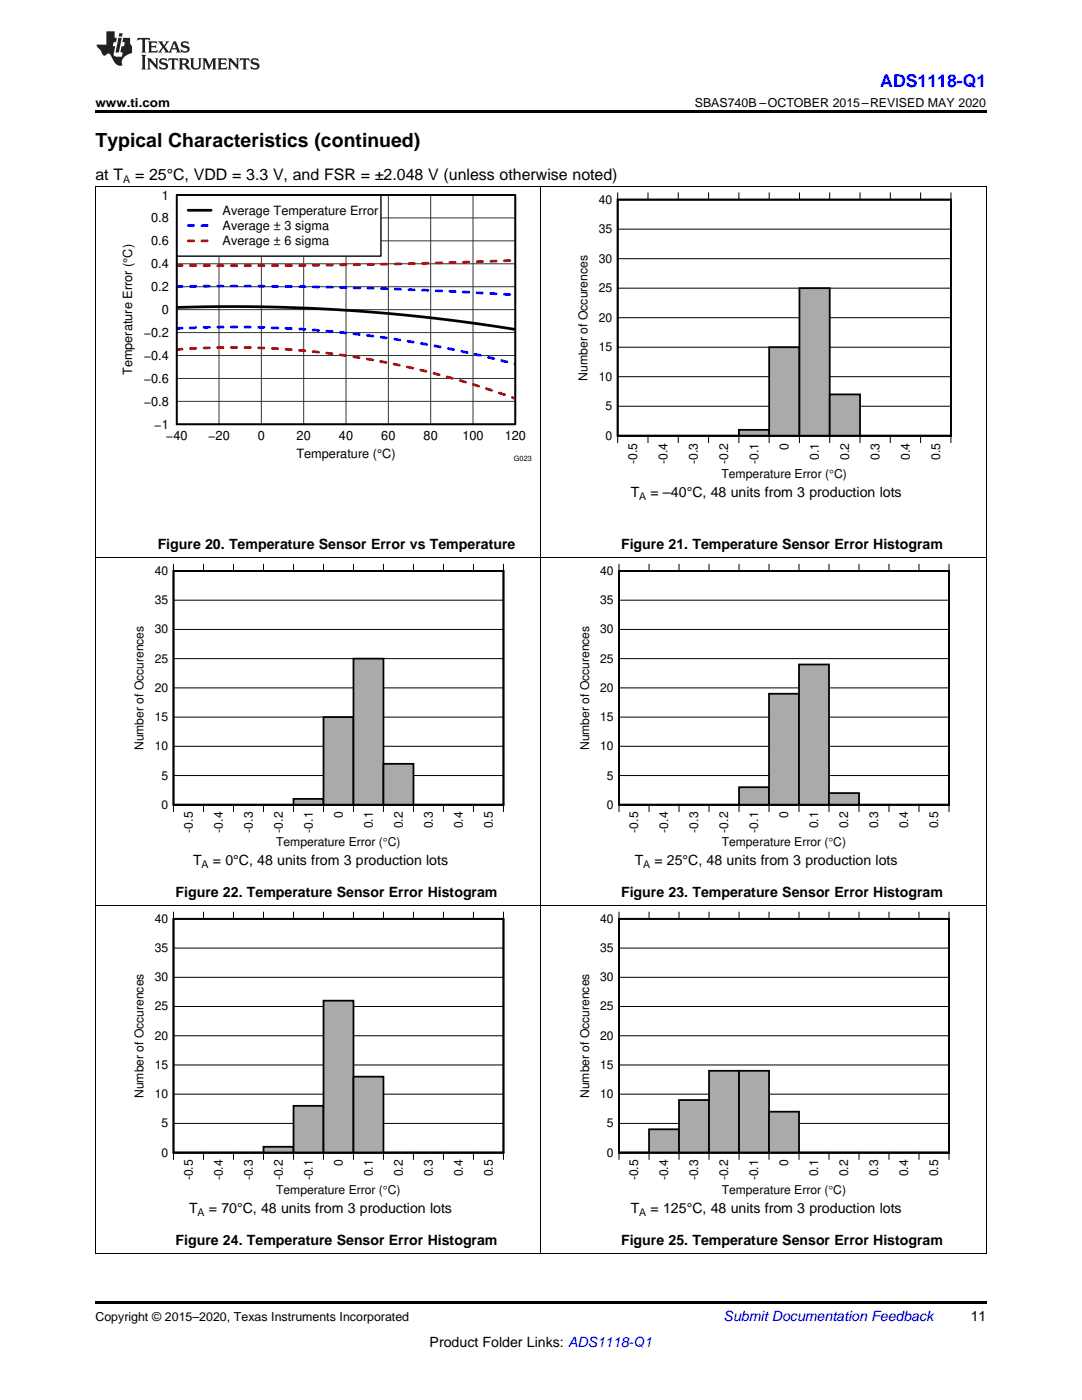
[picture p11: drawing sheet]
<svg xmlns="http://www.w3.org/2000/svg" width="216mm" height="279mm" viewBox="0 0 216 279" stroke-linecap="round" stroke-linejoin="round" font-family="sans-serif">
<path d="M19 259.7h177.8v.5h-177.8z" fill="#000"/>
<path d="M19.1 180.8v69.5M107.9 180.8v69.5M196.8 180.8v69.5M19 250.2h177.8" fill="none" stroke="#000" stroke-width=".2"/>
<path d="M26.3 181.9h74.4v57.1h-74.4z" fill-rule="evenodd" fill="#fff"/>
<path d="M34.6 183.4h65.9v46.6h-65.9zM34.6 230h6zM40.6 230h6zM46.6 230h6z" fill="none" stroke="#000" stroke-width=".35"/>
<g fill="none" stroke="#000" stroke-width=".2">
<path d="M34.6 182v1.4h65.9v-1.4M34.6 195h65.9M34.6 189.2h65.9M40.6 182v1.4M46.6 182v1.4M52.6 182v1.4M58.6 182v1.4M64.5 182v1.4M70.5 182v1.4M76.5 182v1.4M82.5 182v1.4M88.5 182v1.4"/>
<path d="M94.5 182v1.4M34.6 218.4h65.9M34.6 212.5h65.9M34.6 206.7h65.9M34.6 200.9h65.9M34.6 231.5v-1.5h65.9v1.5M34.6 224.2h65.9M40.6 230v1.5M46.6 230v1.5M52.6 230v1.5M58.6 230v1.5M64.5 230v1.5"/>
<path d="M70.5 230v1.5M76.5 230v1.5M82.5 230v1.5M88.5 230v1.5M94.5 230v1.5"/>
</g>
<path d="M34.6 230h18" fill="none" stroke="#aaa" stroke-width=".2"/>
<path d="M52.6 228.9h6v1.1h-6z" fill-rule="evenodd" fill="#aaa"/>
<path d="M52.6 228.9h6v1.1h-6z" fill="none" stroke="#000" stroke-width=".35"/>
<path d="M58.6 220.7h6v9.3h-6z" fill-rule="evenodd" fill="#aaa"/>
<path d="M58.6 220.7h6v9.3h-6z" fill="none" stroke="#000" stroke-width=".35"/>
<path d="M64.5 199.7h6v30.3h-6z" fill-rule="evenodd" fill="#aaa"/>
<path d="M64.5 199.7h6v30.3h-6z" fill="none" stroke="#000" stroke-width=".35"/>
<path d="M70.5 214.9h6v15.1h-6z" fill-rule="evenodd" fill="#aaa"/>
<path d="M34.6 183.4h65.9v46.6h-65.9zM70.5 214.9h6v15.1h-6zM76.5 230h6zM82.5 230h6zM88.5 230h6zM94.5 230h6z" fill="none" stroke="#000" stroke-width=".35"/>
<path d="M76.5 230h24" fill="none" stroke="#aaa" stroke-width=".2"/>
<path d="M115.2 181.9h74.4v57.1h-74.4z" fill-rule="evenodd" fill="#fff"/>
<path d="M123.5 183.4h65.9v46.6h-65.9zM123.5 230h6z" fill="none" stroke="#000" stroke-width=".35"/>
<g fill="none" stroke="#000" stroke-width=".2">
<path d="M123.5 182v1.4h65.9v-1.4M123.5 195h65.9M123.5 189.2h65.9M129.5 182v1.4M135.5 182v1.4M141.5 182v1.4M147.5 182v1.4M153.4 182v1.4M159.4 182v1.4M165.4 182v1.4M171.4 182v1.4M177.4 182v1.4"/>
<path d="M183.4 182v1.4M123.5 218.4h65.9M123.5 212.5h65.9M123.5 206.7h65.9M123.5 200.9h65.9M123.5 231.5v-1.5h65.9v1.5M123.5 224.2h65.9M129.5 230v1.5M135.5 230v1.5M141.5 230v1.5M147.5 230v1.5M153.4 230v1.5"/>
<path d="M159.4 230v1.5M165.4 230v1.5M171.4 230v1.5M177.4 230v1.5M183.4 230v1.5"/>
</g>
<path d="M123.5 230h6" fill="none" stroke="#aaa" stroke-width=".2"/>
<path d="M129.5 225.4h6v4.6h-6z" fill-rule="evenodd" fill="#aaa"/>
<path d="M129.5 225.4h6v4.6h-6z" fill="none" stroke="#000" stroke-width=".35"/>
<path d="M135.5 219.5h6v10.5h-6z" fill-rule="evenodd" fill="#aaa"/>
<path d="M135.5 219.5h6v10.5h-6z" fill="none" stroke="#000" stroke-width=".35"/>
<path d="M141.5 213.7h6v16.3h-6z" fill-rule="evenodd" fill="#aaa"/>
<path d="M141.5 213.7h6v16.3h-6z" fill="none" stroke="#000" stroke-width=".35"/>
<path d="M147.5 213.7h6v16.3h-6z" fill-rule="evenodd" fill="#aaa"/>
<path d="M147.5 213.7h6v16.3h-6z" fill="none" stroke="#000" stroke-width=".35"/>
<path d="M153.4 221.9h6v8.1h-6z" fill-rule="evenodd" fill="#aaa"/>
<path d="M123.5 183.4h65.9v46.6h-65.9zM153.4 221.9h6v8.1h-6zM159.4 230h6zM165.4 230h6zM171.4 230h6zM177.4 230h6zM183.4 230h6z" fill="none" stroke="#000" stroke-width=".35"/>
<path d="M159.4 230h30" fill="none" stroke="#aaa" stroke-width=".2"/>
<path d="M19.1 111.4v69.4M107.9 111.4v69.4M196.8 111.4v69.4M19 180.8h177.8" fill="none" stroke="#000" stroke-width=".2"/>
<path d="M26.3 112.5h74.4v57h-74.4z" fill-rule="evenodd" fill="#fff"/>
<path d="M34.6 113.9h65.9v46.7h-65.9zM34.6 160.6h6zM40.6 160.6h6zM46.6 160.6h6zM52.6 160.6h6z" fill="none" stroke="#000" stroke-width=".35"/>
<g fill="none" stroke="#000" stroke-width=".2">
<path d="M34.6 112.5v1.4h65.9v-1.4M34.6 119.8h65.9M40.6 112.5v1.4M46.6 112.5v1.4M52.6 112.5v1.4M58.6 112.5v1.4M64.5 112.5v1.4M70.5 112.5v1.4M76.5 112.5v1.4M82.5 112.5v1.4M88.5 112.5v1.4M94.5 112.5v1.4"/>
<path d="M34.6 137.3h65.9M34.6 131.4h65.9M34.6 125.6h65.9M34.6 154.8h65.9M34.6 148.9h65.9M34.6 143.1h65.9M34.6 162v-1.4h65.9v1.4M40.6 160.6v1.4M46.6 160.6v1.4M52.6 160.6v1.4M58.6 160.6v1.4M64.5 160.6v1.4"/>
<path d="M70.5 160.6v1.4M76.5 160.6v1.4M82.5 160.6v1.4M88.5 160.6v1.4M94.5 160.6v1.4"/>
</g>
<path d="M34.6 160.6h24" fill="none" stroke="#aaa" stroke-width=".2"/>
<path d="M58.6 159.4h6v1.2h-6z" fill-rule="evenodd" fill="#aaa"/>
<path d="M58.6 159.4h6v1.2h-6z" fill="none" stroke="#000" stroke-width=".35"/>
<path d="M64.5 143.1h6v17.5h-6z" fill-rule="evenodd" fill="#aaa"/>
<path d="M64.5 143.1h6v17.5h-6z" fill="none" stroke="#000" stroke-width=".35"/>
<path d="M70.5 131.4h6v29.2h-6z" fill-rule="evenodd" fill="#aaa"/>
<path d="M70.5 131.4h6v29.2h-6z" fill="none" stroke="#000" stroke-width=".35"/>
<path d="M76.5 152.4h6v8.2h-6z" fill-rule="evenodd" fill="#aaa"/>
<path d="M34.6 113.9h65.9v46.7h-65.9zM76.5 152.4h6v8.2h-6zM82.5 160.6h6zM88.5 160.6h6zM94.5 160.6h6z" fill="none" stroke="#000" stroke-width=".35"/>
<path d="M82.5 160.6h18" fill="none" stroke="#aaa" stroke-width=".2"/>
<path d="M115.2 112.5h74.4v57h-74.4z" fill-rule="evenodd" fill="#fff"/>
<path d="M123.5 113.9h65.9v46.7h-65.9zM123.5 160.6h6zM129.5 160.6h6zM135.5 160.6h6zM141.5 160.6h6z" fill="none" stroke="#000" stroke-width=".35"/>
<g fill="none" stroke="#000" stroke-width=".2">
<path d="M123.5 112.5v1.4h65.9v-1.4M123.5 119.8h65.9M129.5 112.5v1.4M135.5 112.5v1.4M141.5 112.5v1.4M147.5 112.5v1.4M153.4 112.5v1.4M159.4 112.5v1.4M165.4 112.5v1.4M171.4 112.5v1.4M177.4 112.5v1.4M183.4 112.5v1.4"/>
<path d="M123.5 137.3h65.9M123.5 131.4h65.9M123.5 125.6h65.9M123.5 154.8h65.9M123.5 148.9h65.9M123.5 143.1h65.9M123.5 162v-1.4h65.9v1.4M129.5 160.6v1.4M135.5 160.6v1.4M141.5 160.6v1.4M147.5 160.6v1.4M153.4 160.6v1.4"/>
<path d="M159.4 160.6v1.4M165.4 160.6v1.4M171.4 160.6v1.4M177.4 160.6v1.4M183.4 160.6v1.4"/>
</g>
<path d="M123.5 160.6h24" fill="none" stroke="#aaa" stroke-width=".2"/>
<path d="M147.5 157.1h6v3.5h-6z" fill-rule="evenodd" fill="#aaa"/>
<path d="M147.5 157.1h6v3.5h-6z" fill="none" stroke="#000" stroke-width=".35"/>
<path d="M153.4 138.5h6v22.1h-6z" fill-rule="evenodd" fill="#aaa"/>
<path d="M153.4 138.5h6v22.1h-6z" fill="none" stroke="#000" stroke-width=".35"/>
<path d="M159.4 132.6h6v28h-6z" fill-rule="evenodd" fill="#aaa"/>
<path d="M159.4 132.6h6v28h-6z" fill="none" stroke="#000" stroke-width=".35"/>
<path d="M165.4 158.3h6v2.3h-6z" fill-rule="evenodd" fill="#aaa"/>
<path d="M123.5 113.9h65.9v46.7h-65.9zM165.4 158.3h6v2.3h-6zM171.4 160.6h6zM177.4 160.6h6zM183.4 160.6h6z" fill="none" stroke="#000" stroke-width=".35"/>
<path d="M171.4 160.6h18" fill="none" stroke="#aaa" stroke-width=".2"/>
<path d="M19.1 37.2v74.2M107.9 37.2v74.2M196.8 37.2v74.2M19 111.4h177.8" fill="none" stroke="#000" stroke-width=".2"/>
<path d="M114.8 38.4h75.2v57.6h-75.2z" fill-rule="evenodd" fill="#fff"/>
<path d="M123.2 39.8h66.5v47.2h-66.5zM123.2 87h6.1zM129.3 87h6zM135.3 87h6.1zM141.4 87h6z" fill="none" stroke="#000" stroke-width=".35"/>
<g fill="none" stroke="#000" stroke-width=".2">
<path d="M123.2 38.4v1.4h66.6l-.1-1.4M129.3 38.4v1.4M135.3 38.4v1.4M141.4 38.4v1.4M147.4 38.4v1.4M153.5 38.4v1.4M159.5 38.4v1.4M165.6 38.4v1.4M171.6 38.4v1.4M177.7 38.4v1.4M183.7 38.4v1.4M123.2 57.5h66.6"/>
<path d="M123.2 51.6h66.6M123.2 45.7h66.6M123.2 75.2h66.6M123.2 69.3h66.6M123.2 63.4h66.6M123.2 88.4v-1.4h66.6l-.1 1.4M123.2 81.1h66.6M129.3 87v1.4M135.3 87v1.4M141.4 87v1.4M147.4 87v1.4M153.5 87v1.4"/>
<path d="M159.5 87v1.4M165.6 87v1.4M171.6 87v1.4M177.7 87v1.4M183.7 87v1.4"/>
</g>
<path d="M123.2 87h24.2" fill="none" stroke="#aaa" stroke-width=".2"/>
<path d="M147.4 85.8h6.1v1.2h-6.1z" fill-rule="evenodd" fill="#aaa"/>
<path d="M147.4 85.8h6.1v1.2h-6.1z" fill="none" stroke="#000" stroke-width=".35"/>
<path d="M153.5 69.3h6v17.7h-6z" fill-rule="evenodd" fill="#aaa"/>
<path d="M153.5 69.3h6v17.7h-6z" fill="none" stroke="#000" stroke-width=".35"/>
<path d="M159.5 57.5h6.1v29.5h-6.1z" fill-rule="evenodd" fill="#aaa"/>
<path d="M159.5 57.5h6.1v29.5h-6.1z" fill="none" stroke="#000" stroke-width=".35"/>
<path d="M165.6 78.7h6v8.3h-6z" fill-rule="evenodd" fill="#aaa"/>
<path d="M123.2 39.8h66.5v47.2h-66.5zM165.6 78.7h6v8.3h-6zM171.6 87h6zM177.7 87h6zM183.7 87h6z" fill="none" stroke="#000" stroke-width=".35"/>
<path d="M171.6 87h18.2" fill="none" stroke="#aaa" stroke-width=".2"/>
<path d="M35.3 38.9h67.5v45.8h-67.5z" fill="none" stroke="#000" stroke-width=".27"/>
<g fill="none" stroke="#333" stroke-width=".2">
<path d="M35.3 38.9h67.5v45.8h-67.5zM43.7 38.9v45.8M52.2 38.9v45.8M60.6 38.9v45.8M69 38.9v45.8M77.5 38.9v45.8M85.9 38.9v45.8M94.4 38.9v45.8M35.3 57.2h67.5M35.3 52.6h67.5M35.3 48.1h67.5M35.3 43.5h67.5"/>
<path d="M35.3 75.5h67.5M35.3 71h67.5M35.3 66.4h67.5M35.3 61.8h67.5M35.3 80.1h67.5"/>
</g>
<path d="M35.3 61.4l8.8-.2 9.3 .1 16.5 .7 8.4 .6 8.5 .9 16.1 2.3" fill="none" stroke="#000" stroke-width=".55"/>
<path d="M35.3 57.2l16.4-.1 16.5 .3 18.2 .6 16.5 .9M35.3 65.5l8-.2h7.6l9.3 .4 7.6 .6 9.3 1.1 9.7 1.6 9.3 2 6.8 1.7" fill="none" stroke="#00f" stroke-width=".55" stroke-dasharray="1.1 1.6"/>
<path d="M35.3 53l33.7-.1 33.9-.9M35.3 69.8l8.4-.4h8l8.9 .6 8 .9 8.9 1.5 8.4 1.9 8.1 2.3 8.9 3" fill="none" stroke="#f00" stroke-width=".55" stroke-dasharray="1.1 1.6"/>
<path d="M35.3 38.9h40.7v12.2h-40.7z" fill="#fff"/>
<path d="M35.3 38.9h40.7v12.2h-40.7z" fill="none" stroke="#000" stroke-width=".27"/>
<path d="M37.5 42h4.6" fill="none" stroke="#000" stroke-width=".55"/>
<path d="M37.5 45h4.6" fill="none" stroke="#00f" stroke-width=".55" stroke-dasharray="1.1 1.6"/>
<path d="M37.5 48.1h4.6" fill="none" stroke="#f00" stroke-width=".55" stroke-dasharray="1.1 1.6"/>
<path d="M35.3 38.9h67.5v45.8h-67.5z" fill="none" stroke="#000" stroke-width=".36"/>
<path d="M19 37.2h177.8" fill="none" stroke="#000" stroke-width=".2"/>
<path d="M19 22h177.8v.5h-177.8z" fill="#000"/>
<g fill="#231f20">
<path d="M27.5 7.6l-.1 .5 .4-.2h.6v.1v2.1l-.2 .4h1l-.3-.4v-2.1l.1-.1h.5l.5 .2-.2-.5zM29.5 8.3l.2 .3v1.5l-.2 .4h1.8l.2-.6a1.04 1.04 0 0 1-1.3 .2v-.7h.6l.3 .2v-.6l-.3 .2h-.6v-.6l.8-.1 .4 .3-.2-.5zM31.5 8.3l.9 1.1-.9 1.1h.8l-.2-.2 .5-.7 .4 .7-.2 .2h1.5l-.1-.2 .1-.4h.9l.1 .4-.2 .2h1l-.3-.3-.7-1.9h-.5l-.9 2-.8-1 .9-1h-.8l.1 .3-.3 .5-.4-.6 .2-.2zM34.7 8.6l.4 1h-.7zM36.3 8.4a.63 .63 0 0 0-.2 .7 .63 .63 0 0 0 .6 .4l.6 .2 .1 .2a.75 .75 0 0 1-.7 .4 .75 .75 0 0 1-.6-.5l.1 .7 .1-.1a1.11 1.11 0 0 0 1.5-.6 1.13 1.13 0 0 0-1.2-.8l-.1-.4a1.04 1.04 0 0 1 1.2 .2l-.2-.5-.1 .1-.5-.2zM28.2 10.9l.2 .4v2.2l-.2 .4h1l-.3-.4v-2.2l.3-.4zM29.3 11.6l.3 .4v1.5l-.3 .4h.8l-.2-.4v-1.3l1.5 1.7v-1.9l.2-.4h-.7l.2 .4v.9l-1.1-1.3zM32 11.8a.62 .62 0 0 0-.2 .7 .62 .62 0 0 0 .6 .4l.6 .1 .1 .3a.76 .76 0 0 1-.7 .3 .76 .76 0 0 1-.6-.4l.1 .7 .1-.1a1.11 1.11 0 0 0 1.5-.6 1.13 1.13 0 0 0-1.2-.8l-.1-.4a1.04 1.04 0 0 1 1.2 .2l-.2-.6-.1 .1-.5-.1zM33.7 11.6l-.2 .6a.61 .61 0 0 1 .8-.3v1.6l-.2 .4h.9l-.2-.4v-1.6a.63 .63 0 0 1 .8 .3l-.2-.6zM35.6 11.6l.3 .4v1.5l-.3 .4h1l-.2-.2v-.8l.5 .2a.76 .76 0 0 0 1.2 .7l-1-1a.58 .58 0 0 0 .6-.5 .58 .58 0 0 0-.5-.6zM36.4 11.9h.1a.45 .45 0 0 1 .5 .1 .45 .45 0 0 1 .1 .5l-.7 .2zM37.9 11.6l.2 .2a2.17 2.17 0 0 0 .3 1.9 .99 .99 0 0 0 1.6-.6v-1.1l.2-.4h-.7l.2 .2a1.92 1.92 0 0 1-.2 1.8 .6 .6 0 0 1-.9-.5v-1.1l.2-.4zM40.4 11.6l.2 .4v1.5l-.2 .4h.7l-.2-.4v-1.4l.8 1.8 .8-1.8v1.4l-.2 .4h.9l-.2-.4v-1.5l.2-.4h-.8l-.6 1.5-.6-1.5zM43.4 11.6l.2 .4v1.5l-.2 .4h1.8l.2-.6a1.04 1.04 0 0 1-1.3 .1v-.6h.5l.4 .2v-.6l-.4 .2h-.5v-.7h.8l.3 .3-.1-.6zM45.5 11.6l.2 .4v1.5l-.2 .4h.7l-.2-.4v-1.3l1.5 1.7v-1.9l.2-.4h-.7l.2 .4v.9l-1.1-1.3zM47.9 11.6l-.1 .6a.61 .61 0 0 1 .8-.3v1.6l-.3 .4h1l-.3-.4 .1-1.6a.63 .63 0 0 1 .7 .3l-.1-.6zM50.2 11.8a.62 .62 0 0 0-.2 .7 .62 .62 0 0 0 .6 .4l.6 .1 .2 .3a.76 .76 0 0 1-.8 .3 .76 .76 0 0 1-.6-.4l.1 .7 .2-.1a1.11 1.11 0 0 0 1.5-.6 1.13 1.13 0 0 0-1.3-.8l-.1-.4a1.04 1.04 0 0 1 1.2 .2l-.1-.6-.2 .1-.5-.1z"/>
<path d="M21.2 6.3v2.6h-1.9l.1 .4 .7 .9a.91 .91 0 0 0 1 .8 .56 .56 0 0 1 .5-.3 .56 .56 0 0 1 .5 .3l.4 .8a1.53 1.53 0 0 0 1.9 1.2 1.54 1.54 0 0 1 1-2.1l.9-.3v-1.4a1.52 1.52 0 0 1-.3-1.6h-1.4l-.2 .8h.5l-.2 .8h-.4l-.2 1v.2l.4 .1-.2 .8a1.93 1.93 0 0 1-1.6-.3l.3-1.8h-.5l.2-.8h.4l.2-.8h-.4v-1.3zM23.6 7.6l-.6 2.9h.7l.6-2.9zM23.8 6.6l-.1 .7h.6l.2-.7z"/>
</g>
<text font-size="3.9" x="19" y="29.3">Typical Characteristics (continued)</text>
<text font-size="3.5" fill="#00f" x="175.6" y="17.3">ADS1118-Q1</text>
<g font-size="3.2">
<text x="19" y="36">at T</text>
<text x="27" y="36">= 25°C, VDD = 3.3 V, and FSR = ±2.048 V (unless otherwise noted)</text>
</g>
<g font-size="2.8">
<text x="125.9" y="99.2">T</text>
<text x="129.8" y="99.2">= –40°C, 48 units from 3 production lots</text>
<text x="31.5" y="109.6">Figure 20. Temperature Sensor Error vs Temperature</text>
<text x="123.9" y="109.5">Figure 21. Temperature Sensor Error Histogram</text>
<text x="38.5" y="172.7">T</text>
<text x="42.5" y="172.7">= 0°C, 48 units from 3 production lots</text>
<text x="126.6" y="172.7">T</text>
<text x="130.6" y="172.7">= 25°C, 48 units from 3 production lots</text>
<text x="35" y="179.1">Figure 22. Temperature Sensor Error Histogram</text>
<text x="123.9" y="179.1">Figure 23. Temperature Sensor Error Histogram</text>
<text x="37.7" y="242.1">T</text>
<text x="41.7" y="242.1">= 70°C, 48 units from 3 production lots</text>
<text x="125.9" y="242.1">T</text>
<text x="129.8" y="242.1">= 125°C, 48 units from 3 production lots</text>
<text x="35" y="248.5">Figure 24. Temperature Sensor Error Histogram</text>
<text x="123.9" y="248.5">Figure 25. Temperature Sensor Error Histogram</text>
<text x="193.7" y="263.6">11</text>
<text x="85.7" y="268.9">Product Folder Links: ADS1118-Q1</text>
</g>
<text font-size="2.8" fill="#0000c8" x="144.4" y="263.6">Submit Documentation Feedback</text>
<g font-size="2.5">
<text x="19" y="21.4">www.ti.com</text>
<text x="138.6" y="21.4">SBAS740B –OCTOBER 2015–REVISED MAY 2020</text>
<text x="32.3" y="39.8">1</text>
<text x="30.2" y="44.4">0.8</text>
<text x="44.4" y="42.9">Average Temperature Error</text>
<text x="44.4" y="45.9">Average ± 3 sigma</text>
<text x="30.2" y="53.6">0.4</text>
<text x="30.2" y="49">0.6</text>
<text x="44.4" y="49">Average ± 6 sigma</text>
<text x="30.2" y="58.1">0.2</text>
<text x="32.3" y="62.7">0</text>
<text x="28.7" y="71.9">−0.4</text>
<text x="28.7" y="67.3">−0.2</text>
<text x="26.4" y="74.9" transform="rotate(-90 26.4 74.9)">Temperature Error (°C)</text>
<text x="28.7" y="76.4">−0.6</text>
<text x="28.7" y="81">−0.8</text>
<text x="30.8" y="85.6">−1</text>
<text x="33.1" y="87.8">−40</text>
<text x="41.5" y="87.8">−20</text>
<text x="51.4" y="87.8">0</text>
<text x="59.2" y="87.8">20</text>
<text x="67.6" y="87.8">40</text>
<text x="76.1" y="87.8">60</text>
<text x="84.5" y="87.8">80</text>
<text x="92.3" y="87.8">100</text>
<text x="100.7" y="87.8">120</text>
<text x="59.1" y="91.5">Temperature (°C)</text>
<text x="19" y="263.6">Copyright © 2015–2020, Texas Instruments Incorporated</text>
</g>
<g font-size="2.4">
<text x="119.5" y="40.6">40</text>
<text x="119.5" y="46.5">35</text>
<text x="119.5" y="52.4">30</text>
<text x="119.5" y="58.3">25</text>
<text x="119.5" y="64.2">20</text>
<text x="119.5" y="70.1">15</text>
<text x="117.2" y="76" transform="rotate(-90 117.2 76)">Number of Occurences</text>
<text x="119.5" y="76">10</text>
<text x="120.8" y="81.9">5</text>
<text x="120.8" y="87.8">0</text>
<text x="157.4" y="89.7" transform="rotate(-90 157.4 89.7)">0</text>
<text x="127.1" y="92.6" transform="rotate(-90 127.1 92.6)">-0.5</text>
<text x="133.2" y="92.6" transform="rotate(-90 133.2 92.6)">-0.4</text>
<text x="139.2" y="92.6" transform="rotate(-90 139.2 92.6)">-0.3</text>
<text x="143.9" y="95.4">Temperature Error (qC)</text>
<text x="145.3" y="92.6" transform="rotate(-90 145.3 92.6)">-0.2</text>
<text x="151.3" y="92.6" transform="rotate(-90 151.3 92.6)">-0.1</text>
<text x="163.4" y="91.7" transform="rotate(-90 163.4 91.7)">0.1</text>
<text x="169.4" y="91.7" transform="rotate(-90 169.4 91.7)">0.2</text>
<text x="175.5" y="91.7" transform="rotate(-90 175.5 91.7)">0.3</text>
<text x="181.5" y="91.7" transform="rotate(-90 181.5 91.7)">0.4</text>
<text x="187.6" y="91.7" transform="rotate(-90 187.6 91.7)">0.5</text>
<text x="30.9" y="114.7">40</text>
<text x="119.8" y="114.7">40</text>
<text x="30.9" y="120.6">35</text>
<text x="119.8" y="120.6">35</text>
<text x="30.9" y="126.4">30</text>
<text x="119.8" y="126.4">30</text>
<text x="30.9" y="132.2">25</text>
<text x="119.8" y="132.2">25</text>
<text x="30.9" y="143.9">15</text>
<text x="30.9" y="138.1">20</text>
<text x="119.8" y="143.9">15</text>
<text x="119.8" y="138.1">20</text>
<text x="28.6" y="149.7" transform="rotate(-90 28.6 149.7)">Number of Occurences</text>
<text x="30.9" y="149.7">10</text>
<text x="117.5" y="149.7" transform="rotate(-90 117.5 149.7)">Number of Occurences</text>
<text x="119.8" y="149.7">10</text>
<text x="32.2" y="155.6">5</text>
<text x="121.1" y="155.6">5</text>
<text x="32.2" y="161.4">0</text>
<text x="121.1" y="161.4">0</text>
<text x="38.5" y="166.2" transform="rotate(-90 38.5 166.2)">-0.5</text>
<text x="44.4" y="166.2" transform="rotate(-90 44.4 166.2)">-0.4</text>
<text x="50.4" y="166.2" transform="rotate(-90 50.4 166.2)">-0.3</text>
<text x="56.4" y="166.2" transform="rotate(-90 56.4 166.2)">-0.2</text>
<text x="62.4" y="166.2" transform="rotate(-90 62.4 166.2)">-0.1</text>
<text x="68.4" y="163.3" transform="rotate(-90 68.4 163.3)">0</text>
<text x="74.4" y="165.3" transform="rotate(-90 74.4 165.3)">0.1</text>
<text x="80.4" y="165.3" transform="rotate(-90 80.4 165.3)">0.2</text>
<text x="86.3" y="165.3" transform="rotate(-90 86.3 165.3)">0.3</text>
<text x="92.3" y="165.3" transform="rotate(-90 92.3 165.3)">0.4</text>
<text x="98.3" y="165.3" transform="rotate(-90 98.3 165.3)">0.5</text>
<text x="127.4" y="166.2" transform="rotate(-90 127.4 166.2)">-0.5</text>
<text x="133.3" y="166.2" transform="rotate(-90 133.3 166.2)">-0.4</text>
<text x="139.3" y="166.2" transform="rotate(-90 139.3 166.2)">-0.3</text>
<text x="145.3" y="166.2" transform="rotate(-90 145.3 166.2)">-0.2</text>
<text x="151.3" y="166.2" transform="rotate(-90 151.3 166.2)">-0.1</text>
<text x="157.3" y="163.3" transform="rotate(-90 157.3 163.3)">0</text>
<text x="163.3" y="165.3" transform="rotate(-90 163.3 165.3)">0.1</text>
<text x="169.3" y="165.3" transform="rotate(-90 169.3 165.3)">0.2</text>
<text x="175.2" y="165.3" transform="rotate(-90 175.2 165.3)">0.3</text>
<text x="181.2" y="165.3" transform="rotate(-90 181.2 165.3)">0.4</text>
<text x="187.2" y="165.3" transform="rotate(-90 187.2 165.3)">0.5</text>
<text x="55.1" y="168.9">Temperature Error (qC)</text>
<text x="144" y="168.9">Temperature Error (qC)</text>
<text x="30.9" y="184.2">40</text>
<text x="119.8" y="184.2">40</text>
<text x="30.9" y="190">35</text>
<text x="119.8" y="190">35</text>
<text x="30.9" y="195.8">30</text>
<text x="119.8" y="195.8">30</text>
<text x="30.9" y="201.7">25</text>
<text x="119.8" y="201.7">25</text>
<text x="30.9" y="207.5">20</text>
<text x="119.8" y="207.5">20</text>
<text x="30.9" y="213.3">15</text>
<text x="119.8" y="213.3">15</text>
<text x="28.6" y="219.1" transform="rotate(-90 28.6 219.1)">Number of Occurences</text>
<text x="30.9" y="219.2">10</text>
<text x="117.5" y="219.1" transform="rotate(-90 117.5 219.1)">Number of Occurences</text>
<text x="119.8" y="219.2">10</text>
<text x="32.2" y="225">5</text>
<text x="121.1" y="225">5</text>
<text x="32.2" y="230.8">0</text>
<text x="68.4" y="232.8" transform="rotate(-90 68.4 232.8)">0</text>
<text x="121.1" y="230.8">0</text>
<text x="157.3" y="232.8" transform="rotate(-90 157.3 232.8)">0</text>
<text x="38.5" y="235.6" transform="rotate(-90 38.5 235.6)">-0.5</text>
<text x="44.4" y="235.6" transform="rotate(-90 44.4 235.6)">-0.4</text>
<text x="50.4" y="235.6" transform="rotate(-90 50.4 235.6)">-0.3</text>
<text x="55.1" y="238.4">Temperature Error (qC)</text>
<text x="56.4" y="235.6" transform="rotate(-90 56.4 235.6)">-0.2</text>
<text x="62.4" y="235.6" transform="rotate(-90 62.4 235.6)">-0.1</text>
<text x="74.4" y="234.8" transform="rotate(-90 74.4 234.8)">0.1</text>
<text x="80.4" y="234.8" transform="rotate(-90 80.4 234.8)">0.2</text>
<text x="86.3" y="234.8" transform="rotate(-90 86.3 234.8)">0.3</text>
<text x="92.3" y="234.8" transform="rotate(-90 92.3 234.8)">0.4</text>
<text x="98.3" y="234.8" transform="rotate(-90 98.3 234.8)">0.5</text>
<text x="127.4" y="235.6" transform="rotate(-90 127.4 235.6)">-0.5</text>
<text x="133.3" y="235.6" transform="rotate(-90 133.3 235.6)">-0.4</text>
<text x="139.3" y="235.6" transform="rotate(-90 139.3 235.6)">-0.3</text>
<text x="144" y="238.4">Temperature Error (qC)</text>
<text x="145.3" y="235.6" transform="rotate(-90 145.3 235.6)">-0.2</text>
<text x="151.3" y="235.6" transform="rotate(-90 151.3 235.6)">-0.1</text>
<text x="163.3" y="234.8" transform="rotate(-90 163.3 234.8)">0.1</text>
<text x="169.3" y="234.8" transform="rotate(-90 169.3 234.8)">0.2</text>
<text x="175.2" y="234.8" transform="rotate(-90 175.2 234.8)">0.3</text>
<text x="181.2" y="234.8" transform="rotate(-90 181.2 234.8)">0.4</text>
<text x="187.2" y="234.8" transform="rotate(-90 187.2 234.8)">0.5</text>
</g>
<g font-size="2.1">
<text x="24.6" y="36.6">A</text>
<text x="127.6" y="99.7">A</text>
<text x="40.2" y="173.3">A</text>
<text x="128.3" y="173.3">A</text>
<text x="39.4" y="242.7">A</text>
<text x="127.6" y="242.7">A</text>
</g>
<text font-size="1.5" x="102.6" y="91.9">G023</text>
</svg>
